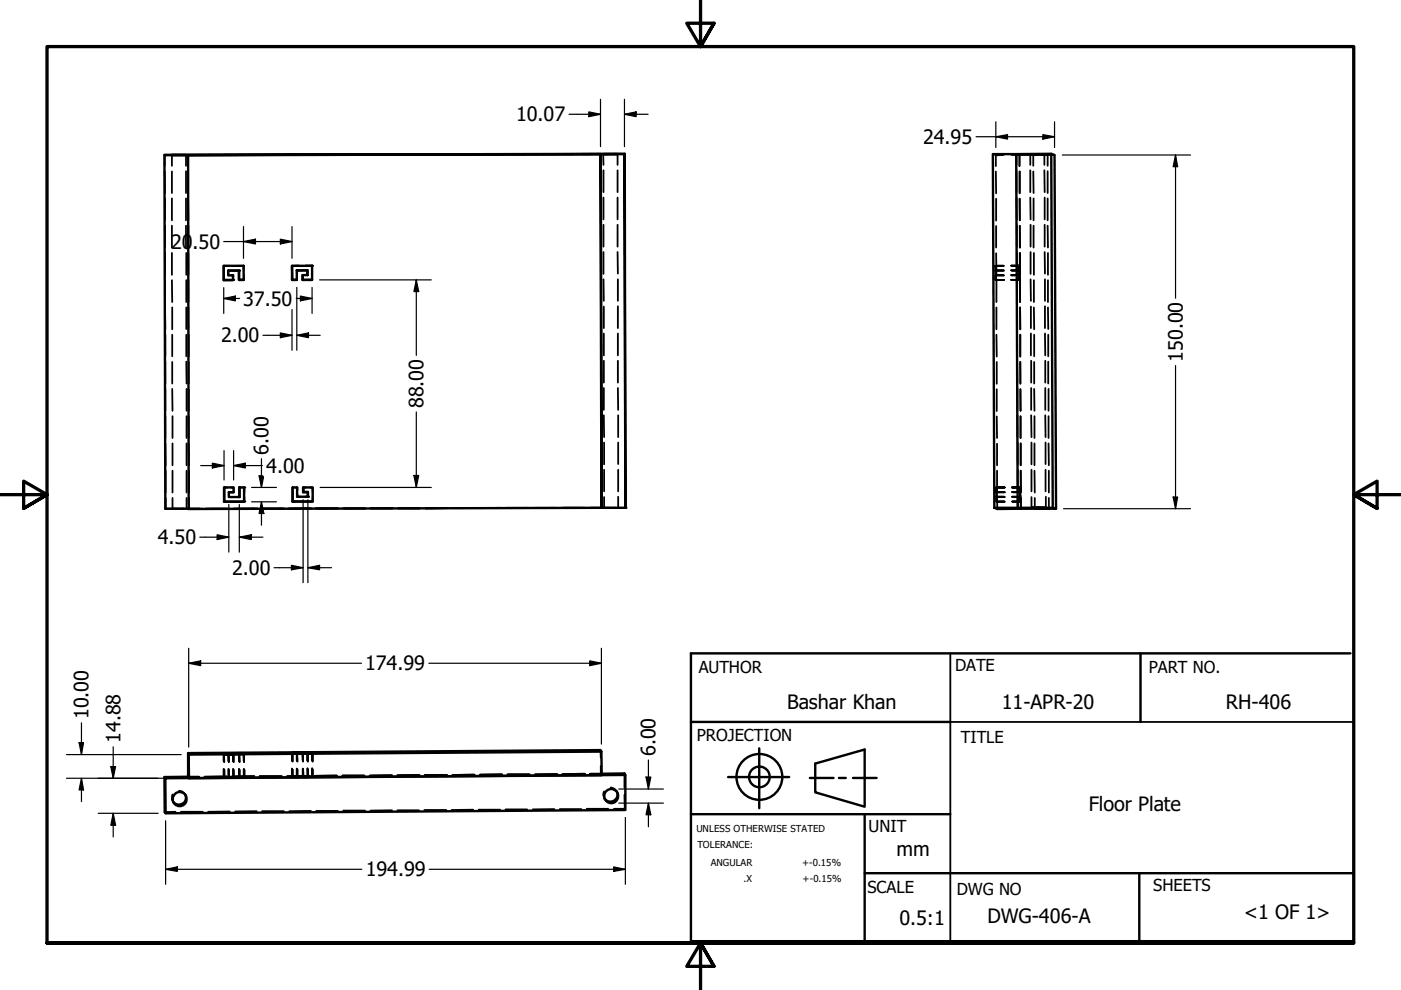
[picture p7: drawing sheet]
<svg xmlns="http://www.w3.org/2000/svg" width="297mm" height="210mm" viewBox="0 0 297 210" stroke-linecap="round" stroke-linejoin="round" font-family="sans-serif">
<!-- layer: Hidden (ANSI) -->
<g fill="none" stroke="#000" stroke-width=".38">
<path d="M34.9 32.9v2.3M34.9 36.3l.1 4.6M36.4 32.9v2.3M36.4 36.4v4.5M39.4 32.9v2.3M39.4 36.3v4.6M39.9 32.9v2.3M39.9 36.4v4.5M127.9 32.7l.1 2.3M128 36.1v4.6M130.9 32.7v2.3M130.9 36.1v4.6"/>
<path d="M210.5 32.7h.2M210.9 32.8l.2 .1M211.1 32.9v2.3M211.1 36.4l.1 4.6M212.8 32.9h-1.7M214.4 32.9h4.7M215.5 32.7h.2h-.2v2.3M215.5 36.2v4.5M215.9 32.8l.3 .1M216 32.8l.2 .1M216.2 32.9v2.3M216.2 36.4v4.5"/>
<path d="M216.2 36.4v4.6M218.4 32.7v2.3M218.4 36.1v4.6M219.1 32.9v2.3M219.1 36.4v4.5M219.3 32.7h-.9h3h-.9M220 32.9h-.9h3h-.9M220.7 32.9h2.9M221.4 36.1l.1 4.6M221.4 32.7v2.3M222.1 32.9v2.3M222.1 36.3v4.6"/>
<path d="M35 42.1v4.6M35 47.9v4.6M35 53.6v4.7M35 59.4v4.6M36.4 42.1v4.6M36.4 47.9v4.6M36.4 53.6v4.7M36.4 59.4l.1 4.6M39.4 42.1v4.6M39.4 47.9v4.6M39.5 53.6v4.7M39.5 59.4v4.6"/>
<path d="M39.9 42.1v4.6M39.9 47.9v4.6M39.9 53.6v4.7M39.9 59.4v4.6M47.4 56.4h1.4M48.5 58v.3h.3M48.5 58.3l-.1 .1M48.5 57.4v.3M49.1 58.3h.4v.4M49.4 59.3v.1M49.5 59v.3M49.5 58.3l-.1 .1"/>
<path d="M50.3 56.4h1.4v1M51.6 56.4h.1M51.7 58.3v1M62.9 58.6v.7M62.9 57.3v.7M63.4 56.3l-1.5 .1M64.1 58.3h.4M64.8 56.3h1.4v1M64.8 58.3h.4M66.2 58.3v1M128 41.9v4.6M128 47.7v4.6"/>
<path d="M128 53.4v4.7M128 59.2v4.6M130.9 41.9v4.6M130.9 47.7v4.6M130.9 53.4l.1 4.6M131 59.2v4.6M211 56.4l.1 2.9h1.8l-1.7 .1v-1.3M211 56.4l.1 .9h1.6l-1.6 .1M211 56.4h1.9M211.1 58.3h1.6M211.1 58.4h.1M211.1 58.4v.9"/>
<path d="M211.1 58.4l.1 .3M211.1 58.4h1.8M211.2 57.4h1.7M211.2 57.7l-.1-1.3v1.6M211.2 42.1v4.7M211.2 47.9v4.6M211.2 53.7l.1 4.6M211.3 59.4v4.6M214.4 56.3h1.6v1.3M214.4 58.3h1.7M214.4 59.3h1.8M214.4 56.4h1.8"/>
<path d="M214.4 57.3h1.7M214.5 57.4h1.7M215.5 41.9l.1 4.6M215.6 59.2v4.7M215.6 47.7v4.6M215.6 53.4v4.7M216 58v1.3M216.1 56.3v1M216.1 58.3v1zM216.1 57.3v.7M216.1 59v.3M216.2 57.4v1.9v-1l-1.7 .1"/>
<path d="M216.2 56.4v1zM216.2 58.4v.9v-.3M216.2 57.4v.3M216.2 42.1v4.6v-4.6M216.2 47.9v4.6M216.2 53.6v4.7M216.2 59.4l.1 4.6v-4.6M216.2 47.9l.1 4.6M216.3 53.6v4.7M218.4 41.9l.1 4.6M218.5 47.7v4.6M218.5 53.4v4.7"/>
<path d="M218.5 59.2l.1 4.6M219.1 42.1v4.6M219.1 47.9v4.6M219.2 53.6v4.7M219.2 59.4v4.6M221.5 41.9v4.6M221.5 47.7v4.6M221.5 53.4l.1 4.6M221.6 59.2v4.6M222.1 42.1v4.6M222.1 47.9l.1 4.6M222.2 53.6v4.7"/>
<path d="M222.2 59.4v4.6M35 65.2l.1 4.6M35.1 71v4.5M35.1 76.7v4.6M36.5 65.2v4.6M36.5 71v4.5M36.5 76.7v4.6M39.5 65.2v4.6M39.5 71v4.5M39.5 76.7l.1 4.6M39.9 65.2v4.6M40 71v4.6"/>
<path d="M40 76.7v4.6M128 65v4.6M128 70.7v4.6M128 76.5v4.6M131 64.9v4.7M131 70.7v4.6M131 76.5v4.6M211.3 65.2v4.6M211.3 71v4.6M211.3 76.7v4.7M215.6 76.6l.1 4.5M215.6 65v4.6"/>
<path d="M215.6 70.8v4.5M216.3 69.8v-4.6v4.6M216.3 71v4.6M216.3 76.7v4.6M216.3 76.7v4.7M218.6 65v4.6M218.6 70.7v4.6M218.6 76.5v4.6M219.2 65.2l.1 4.6M219.3 71v4.5M219.3 76.7v4.6M221.6 64.9v4.7"/>
<path d="M221.6 70.7v4.6M221.6 76.5v4.6M222.2 65.2v4.6M222.2 71v4.5M222.2 76.7v4.6M35.1 82.5v4.6M35.1 88.2v4.7M35.1 94v4.7M35.1 99.8v4.6M36.5 82.5l.1 4.6M36.6 88.2v4.7M36.6 94v4.7"/>
<path d="M36.6 99.8v4.6M39.6 82.5v4.6M39.6 88.2v4.7M39.6 94v4.7M39.6 99.8v4.6M40 82.5v4.6M40 88.2v4.7M40 94l.1 4.7M40.1 99.8v4.6M128 82.3v4.6M128 88l.1 4.7M128.1 93.8v4.7"/>
<path d="M128.1 99.6v4.6M131 82.3l.1 4.6M131.1 88v4.7M131.1 93.8v4.6M131.1 99.6v4.6M211.3 82.5v4.7M211.3 88.3l.1 4.6M211.4 94.1v4.6M211.4 99.8v4.6M215.7 82.3v4.6M215.7 88v4.7M215.8 93.8v4.7"/>
<path d="M215.8 99.6v4.6M216.3 87.1v-4.6l.1 4.6M216.3 88.2v4.7M216.4 88.3v4.6M216.4 94v4.7M218.6 82.3v4.6M218.6 88l.1 4.7M218.7 93.8v4.7M218.7 99.6v4.6M219.3 82.5v4.6M219.3 88.2v4.7M219.3 94v4.7"/>
<path d="M219.3 99.8l.1 4.6M221.6 82.3v4.6M221.6 88l.1 4.7M221.7 93.8v4.6M221.7 99.6v4.6M222.3 82.5v4.6M222.3 88.2v4.7M222.3 94l.1 4.7M222.4 99.8v4.6M35.1 105.6v2.3h2.3M36.6 107.9h2.4zM36.6 105.6v2.3"/>
<path d="M38.5 107.9h4.6M39.6 105.6v2.3M40.1 105.6v2.3h2.3M43.5 107.9h5.4M47.6 103.3h.6M48.5 105.4h.1M48.6 105v.4h.7M48.6 104.4v.3M48.9 103.3h.6v.4M49.3 107.9h4.7M49.5 104v.4M50 105.4h.8"/>
<path d="M50.7 103.3h.4M51.4 103.3h.4v1.1M51.8 106.3v.1M51.8 105.4v.9M54.6 107.8l-4.6 .1M55.2 107.9h4.7M55.8 107.8h4.5M61.5 107.8h4.6M62 103.3h.4M62.7 103.3h.4v.7M63 103.3h.1M63 105.3h.1"/>
<path d="M63.1 104.7v.6M63.1 105.3h.7M64.3 103.3h.7M64.6 105.3h.7M65.7 103.3h.6v1M65.7 107.8l-4.7 .1M66.3 105.3v1M66.9 107.8h4.9M72.7 107.8h4.8M78.5 107.8h4.7M78.7 107.7h4.6M84.4 107.8h4.6"/>
<path d="M84.5 107.7h4.5M90.2 107.7h4.5M94.9 107.7l-4.7 .1M95.9 107.7h4.8M101.9 107.7h4.7M106.2 107.7h-4.5M107.4 107.7h4.6M107.7 107.7h4.7M113.1 107.7h4.6M113.5 107.7h4.7M118.9 107.7h5.2M124.6 107.7h4.6"/>
<path d="M128.1 107.7h2.4zM128.1 105.4v2.3M130.3 107.7h2.3M131.1 105.3v2.4M211.2 105.3l.1 1M211.3 105.3h1.6M211.3 103.3v3M211.3 106.3h1.6M211.3 105.4h1.7M211.4 104.4l-.1-1.1v3.1l1.7-.1M211.4 105.4v1h1.6M211.4 105.6l.1 2.3"/>
<path d="M212.9 104.3l-1.6 .1h1.7M213 103.3h-1.8v1.1M214.6 104.3h1.6v.4M214.6 105.3h1.7M214.6 103.3h1.7M214.6 106.3h1.7M214.7 105.4h1.6M214.7 104.4h1.6M215.8 105.4v2.3M216.2 103.3v1v-1v.4M216.2 105.3v1M216.2 105l.1 .3"/>
<path d="M216.3 103.3v1M216.3 105.3v1M216.3 104.7v.6M216.3 105.4v.9M216.3 104.4v-1.1v2.1v-.4M216.3 103.7v-.4v1.1M216.3 106.3l-1.6 .1M216.4 104.4v-4.6l.1 4.6M216.4 105.6v2.3M216.5 105.6v2.3M218.7 105.4v2.3M219.4 105.6v2.3"/>
<path d="M221.7 105.3v2.4M222.4 105.6v2.3M47.4 159.7v1.7M48.4 159.7l.1 1.7M48.5 159.9v1.7M49.4 159.7v1.7M49.5 159.9v1.7M50.7 159.7v1.7M50.7 159.9l.1 1.7M51.6 159.7l.1 1.7v-1.7M51.8 159.9v1.7M61.9 159.6v1.7"/>
<path d="M62 159.8v1.7M62.9 159.6v1.7M63 159.8l.1 1.7M64.1 159.6l.1 1.7M64.3 159.8v1.7M65.2 159.6v1.7M65.3 159.8v1.7M66.2 159.6v1.7M66.3 159.8v1.7M127.3 159l.1 1.7M36.6 168.4a1.8 1.8 0 0 0 .1 1.6l-.1-.1M36.8 170.1v.1"/>
<path d="M37.2 172.1l-2.3 .1M38 167.7a1.41 1.41 0 0 1 1.3 .8M38.4 172.1h4.6M39.2 168.4v.1M39.3 168.6l.1 .1M39.9 164.7h2.3M47.4 163v1.8M47.5 161.6v-1.7l.1 1.7M47.6 164.9h.6M47.6 163.2v1.7h1.4M48.1 164.6l-4.7 .1M48.5 163v1.8"/>
<path d="M48.5 163.2l.1 1.7M48.7 172.1h-4.6M48.8 164.7l-1.4 .1h.7M49.1 164.7l.4 .1h-1l.7-.1M49.2 164.9h.3h-.9h.7M49.4 163l.1 1.7M49.5 163v1.8M49.5 163.2v1.7M50 164.7h.7M50 164.9h1.1M50.3 164.7h1.4h-.3M50.4 164.9h1.4h-.4"/>
<path d="M50.7 164.7h.4M50.7 163v1.7M50.8 163.2v1.7M51.7 163v1.7M51.8 163.2v1.7M53.9 164.6h-4.7M54.4 172l-4.6 .1M55.1 164.6h4.7M55.6 172h4.6M62 163.2v1.6M62.3 164.6h-.3l-.1-1.6v1.6h1.5M62.4 164.8h-.4h1.5"/>
<path d="M62.6 164.6h1.1M62.7 164.8h.4M62.9 163v1.6M63.1 163.1v1.7M63.1 164.8h.7M64.2 163v1.6M64.3 163.1v1.7M64.5 164.6h.7h-1h.3M65 164.8h-.7h.3M65.2 162.9v1.7v-1.7M65.3 164.8h-.3M65.3 163.1v1.7h-.7"/>
<path d="M65.6 164.5l-4.7 .1M65.7 164.8h.6h-1.4M65.9 171.9l-4.6 .1M66.2 162.9v1.7h-.7M66.2 164.6h-1.4M66.3 163.1v1.7M67.1 171.9h4.5M71.4 164.4l-4.7 .1M72.6 164.4h4.7M72.8 171.9h4.6M83.1 164.4h-4.7M83.1 171.8l-4.6 .1"/>
<path d="M84.3 171.8h4.5M89 164.3l-4.8 .1M90 171.7h4.6M90 164.3h4.8M100.3 171.7h-4.5M100.6 164.2l-4.7 .1M101.5 171.7h4.5M106.5 164.2h-4.8M107.2 171.6h4.6M107.6 164.2h4.7M117.5 171.5l-4.5 .1M118.2 164.1l-4.8 .1"/>
<path d="M118.7 171.5h4.6M124.1 164.1h-4.9M124.4 171.5h4.6M125.2 164.1h2.4M127.4 162.4v1.7h-2.4M127.4 164.1v.1M127.5 164.2l.1 .2M128.1 167.8a1.38 1.38 0 0 0 .1 1.6M128.1 169.3h.1M128.3 169.5h.1M129.5 167a1.69 1.69 0 0 1 1.3 .9M130.2 171.5h2.3"/>
<path d="M130.7 167.7v.1M130.8 167.9l.1 .1M132.4 168.5l.1 3M132.4 164v3M132.5 171.5h.1M132.5 171.7h.1"/>
</g>
<g fill="#000">
<circle cx="215.5" cy="32.7" r=".19"/>
<circle cx="47.4" cy="56.4" r=".19"/>
<circle cx="49.4" cy="59.3" r=".19"/>
<circle cx="49.5" cy="59.3" r=".19"/>
<circle cx="51.7" cy="59.3" r=".19"/>
<circle cx="61.9" cy="56.4" r=".19"/>
<circle cx="62.9" cy="59.3" r=".19"/>
<circle cx="66.2" cy="59.3" r=".19"/>
<circle cx="66.2" cy="56.3" r=".19"/>
<circle cx="66.2" cy="56.4" r=".19"/>
<circle cx="211.1" cy="58.3" r=".19"/>
<circle cx="211.1" cy="57.4" r=".19"/>
<circle cx="211.1" cy="59.3" r=".19"/>
<circle cx="211.1" cy="57.3" r=".19"/>
<circle cx="211.2" cy="59.4" r=".19"/>
<circle cx="216" cy="56.3" r=".19"/>
<circle cx="35.1" cy="107.9" r=".19"/>
<circle cx="40" cy="107.9" r=".19"/>
<circle cx="47.5" cy="103.3" r=".19"/>
<circle cx="47.6" cy="103.3" r=".19"/>
<circle cx="49.5" cy="103.3" r=".19"/>
<circle cx="49.5" cy="104.4" r=".19"/>
<circle cx="51.8" cy="106.3" r=".19"/>
<circle cx="51.8" cy="103.3" r=".19"/>
<circle cx="62" cy="103.3" r=".19"/>
<circle cx="66.3" cy="103.3" r=".19"/>
<circle cx="66.3" cy="106.3" r=".19"/>
<circle cx="211.2" cy="103.3" r=".19"/>
<circle cx="211.3" cy="104.4" r=".19"/>
<circle cx="211.3" cy="106.3" r=".19"/>
<circle cx="211.3" cy="103.3" r=".19"/>
<circle cx="211.3" cy="105.3" r=".19"/>
<circle cx="211.3" cy="106.4" r=".19"/>
<circle cx="211.3" cy="105.4" r=".19"/>
<circle cx="211.4" cy="106.4" r=".19"/>
<circle cx="47.6" cy="164.9" r=".19"/>
<circle cx="66.2" cy="164.6" r=".19"/>
</g>
<!-- layer: Visible (ANSI) -->
<g fill="none" stroke="#000" stroke-width=".51">
<path d="M34.9 32.9l97.6-.3zM34.9 32.9l.2 75h4.9M36.4 32.9h3zM127.3 32.7l-87.4 .2M127.4 32.7l-87.5 .2 .1 75 87.6-.2-.3-75 .2 75M127.9 32.7h3zM132.5 32.6l.1 75.1-.2-75M215.5 32.7h-5l.3 75M222.9 32.6l.3 75.1M47.4 56.4h4.2l.1 2.9h-1v-1.9h-2.3v1h1v1h-2zM47.4 56.4v2.9h2M47.4 59.3v.1"/>
<path d="M48.4 57.4h2.3v1.9h1M61.9 56.4h4.3v2.9h-2.1v-1h1.1v-1l-2.3 .1v1.9h-1zM61.9 56.4l.1 2.9h.9M61.9 59.3h.1M62.9 57.4l2.3-.1v1M64.1 59.3h.1M64.2 58.3v1h2M65.2 57.3h.1M47.5 103.3h2v1.1h-1v1h2.2v-2.1h1.1v3.1h-4.3zM47.6 103.3l-.1 3.1M47.6 106.3h4.2M48.5 104.4h1"/>
<path d="M50.8 103.3l-.1 2.1M62 103.3h1v2h2.3v-.9h-1v-1.1h2v3h-4.3zM62 103.3v3h4.3M64.3 103.3v1h1v1M64.3 104.3v.1M65.3 104.3v.1M127.6 107.7h5M210.8 107.7h5l.6 .2h-4.9zM215.8 107.7h7.4l.7 .2h-7.4zM215.8 107.7l-.3-75 7.4-.1 .7 .3 .3 75M218.8 107.7h2.9zM219.4 107.9h3z"/>
<path d="M39.9 159.7l.1 .3 .1 5-.2-.3zM40 160l87.5-.6 .1 5-87.5 .6M47.4 159.7h4.3zM47.5 159.9h4.3zM49.5 159.9h.1M50.7 159.9h.1M51.6 159.7h.1M61.9 159.6h4.3zM62 159.8h4.3zM127.5 159.4l-.2-.4-87.4 .7M34.9 164.8v7.4l.2 .2M35.1 165l97.5-.7v7.4l-97.5 .7z"/>
<path d="M39.3 168.5a1.52 1.52 0 0 1-.6 1.9 1.52 1.52 0 0 1-2-.4M39.9 164.7l-5 .1 .2 .2M127.6 164.1l4.8-.1 .2 .3M130.8 167.9a1.52 1.52 0 0 1-.6 1.9 1.52 1.52 0 0 1-2-.4"/>
<circle cx="38.1" cy="169.4" r="1.51"/>
<circle cx="129.6" cy="168.8" r="1.5"/>
</g>
<g fill="#000">
<circle cx="50.7" cy="57.4" r=".25"/>
<circle cx="50.7" cy="59.3" r=".25"/>
<circle cx="62" cy="106.3" r=".25"/>
<circle cx="65.3" cy="105.3" r=".25"/>
<circle cx="132.6" cy="107.7" r=".25"/>
<circle cx="48.4" cy="159.7" r=".25"/>
<circle cx="48.5" cy="159.9" r=".25"/>
<circle cx="49.4" cy="159.7" r=".25"/>
<circle cx="51.8" cy="159.9" r=".25"/>
<circle cx="62" cy="159.8" r=".25"/>
<circle cx="62.9" cy="159.6" r=".25"/>
<circle cx="63" cy="159.8" r=".25"/>
<circle cx="65.2" cy="159.6" r=".25"/>
<circle cx="65.3" cy="159.8" r=".25"/>
<circle cx="66.2" cy="159.6" r=".25"/>
<circle cx="66.3" cy="159.8" r=".25"/>
</g>
<!-- layer: Border (ANSI) -->
<path d="M148.5 -.1v10l-2.9-5h5.8l-2.9 5 2.9-5M0 104.9h10l-5-2.9v5.8l5-2.9-5 2.9M297 104.9h-10l5-2.9v5.8l-5-2.9 5 2.9M10 199.9v-190h277v190h-277h277M151.4 204.9l-2.9-5 2.9 5h-5.8l2.9-5v10" fill="none" stroke="#000" stroke-width=".7"/>
<!-- layer: Title (ANSI) -->
<g fill="none" stroke="#000" stroke-width=".51">
<path d="M241.8 138.5v14.6M286.3 138.5h-139.8v61.1h140.5M146.5 153.1h55M161 158.7v12.7M146.5 172.6h55M154.4 164.8h12.9M171.7 164.9h5M172.8 161.9l10.5-3v12.1l-10.5-3zM177.9 164.9h1.4M180.8 164.9h5.1M183.3 172.6v27.3M183.3 185.1h103.5"/>
<path d="M241.6 185.1v14.8"/>
<circle cx="161" cy="164.7" r="4.9"/>
<circle cx="161" cy="164.7" r="2.19"/>
</g>
<path d="M201.5 138.5v61.1M201.5 153.1h85.3M139.3 199.9h147.5" fill="none" stroke="#000" stroke-width=".38"/>
<!-- layer: Dimension (ANSI) -->
<g fill="none" stroke="#000" stroke-width=".25">
<path d="M120.6 24.2h6.7M124.8 23.7l2.5 .5-2.5 .5zM127.3 21.1v10M132.4 24.2l2.5-.5v1zM132.4 24.2h5M132.4 21.1v10M206.9 29h16.7M211.1 29l2.5-.5v1zM211.1 25.8v5.5M221.1 28.5l2.5 .5-2.5 .5zM223.6 25.8v5.5M225.2 32.9h27.2"/>
<path d="M249.2 32.9l.5 2.4h-1zM249.2 32.9v30.3M47.4 51.2h14.5M51.6 51.2l2.6-.5v1zM51.6 48v6.8M59.4 50.7l2.5 .5-2.5 .5zM61.9 48v6.8M67.8 59.3h23.6M88.3 59.3l.5 2.5h-1zM88.3 59.3v16M47.4 63.3l2.5-.5v1zM47.4 63.3h3.4"/>
<path d="M47.4 61v5.5M55.8 71.1h6.1M59.4 70.6l2.5 .5-2.5 .5zM61.9 65.6v8.7M62.8 63.3h3.4M62.9 71.1l2.5-.5v1zM62.9 71.1h5M62.9 60.9v13.4M63.7 62.8l2.5 .5-2.5 .5zM66.2 60.9v5.6M249.2 77.5v30.4M42.5 98.7h5"/>
<path d="M45 98.2l2.5 .5-2.5 .5zM47.5 95.5v6.3M49.5 98.7l2.5-.5v1zM49.5 98.7h6.1M49.5 95.5v6.3M55.4 97.3v6M88.3 87.3v16M42.4 113.9h6.1M46 113.4l2.5 .5-2.5 .5zM48.5 107v10.1M50.7 113.9l2.6-.5v1zM50.7 113.9h5.1"/>
<path d="M50.7 107v10.1M53.3 103.3h5.3M53.3 106.4h5.3M55.4 106.4l.5 2.5h-1zM55.4 106.4v5M55.6 100.9h-.7l.5 2.4M55.9 101.1l-.5 2.2M61.8 119.9l2.5 .5-2.5 .4zM64.3 106v17.5M65.3 106v17.5M67.9 103.3h23.5M87.8 100.8h1l-.5 2.5z"/>
<path d="M225.5 107.9h26.9M248.7 105.4h1l-.5 2.5zM40 137.4v21M58.1 120.4h6.2M65.3 120.4l2.5-.5v.9zM65.3 120.4h5M127.5 137.4v20.4M14.1 160h24.3M16.8 157.5h.9l-.4 2.5zM17.3 153.3v6.7M24 158.3v6.7M40 140.6l2.5-.5v1z"/>
<path d="M40 140.6h36.6M90.9 140.6h36.6M125 140.1l2.5 .5-2.5 .5zM14.1 165h24.4M17.3 165l.4 2.5h-.9zM17.3 165v5M20.8 172.4h12.7M23.5 162.5h1l-.5 2.5zM24 172.4l.5 2.6h-1zM24 172.4v5.1M35.1 174v13.5M131.2 167.3h9.5"/>
<path d="M131.2 170.3h9.5M132.6 173.3v14.2M137 164.8h1l-.5 2.5zM137.5 170.3l.5 2.5h-1zM137.5 161.1v6.2M137.5 170.3v5M35.1 184.3l2.5-.5v1zM35.1 184.3h41.6M91 184.3h41.6M130.1 183.8l2.5 .5-2.5 .5z"/>
</g>
<g fill="#000">
<path d="M124.8 23.7l2.5 .5-2.5 .5z" fill-rule="evenodd"/>
<path d="M132.4 24.2l2.5-.5v1z" fill-rule="evenodd"/>
<path d="M211.1 29l2.5-.5v1z" fill-rule="evenodd"/>
<path d="M221.1 28.5l2.5 .5-2.5 .5z" fill-rule="evenodd"/>
<path d="M249.2 32.9l.5 2.4h-1z" fill-rule="evenodd"/>
<path d="M51.6 51.2l2.6-.5v1z" fill-rule="evenodd"/>
<path d="M59.4 50.7l2.5 .5-2.5 .5z" fill-rule="evenodd"/>
<path d="M47.4 63.3l2.5-.5v1z" fill-rule="evenodd"/>
<path d="M59.4 70.6l2.5 .5-2.5 .5z" fill-rule="evenodd"/>
<path d="M63.7 62.8l2.5 .5-2.5 .5z" fill-rule="evenodd"/>
<path d="M62.9 71.1l2.5-.5v1z" fill-rule="evenodd"/>
<path d="M88.3 59.3l.5 2.5h-1z" fill-rule="evenodd"/>
<path d="M45 98.2l2.5 .5-2.5 .5z" fill-rule="evenodd"/>
<path d="M49.5 98.7l2.5-.5v1z" fill-rule="evenodd"/>
<path d="M46 113.4l2.5 .5-2.5 .5z" fill-rule="evenodd"/>
<path d="M50.7 113.9l2.6-.5v1z" fill-rule="evenodd"/>
<path d="M54.9 100.9h1l-.5 2.4z" fill-rule="evenodd"/>
<path d="M55.4 106.4l.5 2.5h-1z" fill-rule="evenodd"/>
<path d="M65.3 120.4l2.5-.5v.9z" fill-rule="evenodd"/>
<path d="M87.8 100.8h1l-.5 2.5z" fill-rule="evenodd"/>
<path d="M248.7 105.4h1l-.5 2.5z" fill-rule="evenodd"/>
<path d="M61.8 119.9l2.5 .5-2.5 .4z" fill-rule="evenodd"/>
<path d="M16.8 157.5h.9l-.4 2.5z" fill-rule="evenodd"/>
<path d="M40 140.6l2.5-.5v1z" fill-rule="evenodd"/>
<path d="M125 140.1l2.5 .5-2.5 .5z" fill-rule="evenodd"/>
<path d="M17.3 165l.4 2.5h-.9z" fill-rule="evenodd"/>
<path d="M23.5 162.5h1l-.5 2.5z" fill-rule="evenodd"/>
<path d="M24 172.4l.5 2.6h-1z" fill-rule="evenodd"/>
<path d="M137 164.8h1l-.5 2.5z" fill-rule="evenodd"/>
<path d="M137.5 170.3l.5 2.5h-1z" fill-rule="evenodd"/>
<path d="M35.1 184.3l2.5-.5v1z" fill-rule="evenodd"/>
<path d="M130.1 183.8l2.5 .5-2.5 .5z" fill-rule="evenodd"/>
</g>
<g font-size="4.2">
<text x="109.4" y="25.8">10.07</text>
<text x="195.7" y="30.5">24.95</text>
<text x="36.3" y="52.7">20.50</text>
<text x="51.6" y="64.8">37.50</text>
<text x="46.9" y="72.6">2.00</text>
<text x="250.8" y="76.7" transform="rotate(-90 250.8 76.7)">150.00</text>
<text x="89.8" y="86.5" transform="rotate(-90 89.8 86.5)">88.00</text>
<text x="56.5" y="100.2">4.00</text>
<text x="57" y="96.4" transform="rotate(-90 57 96.4)">6.00</text>
<text x="33.5" y="115.4">4.50</text>
<text x="49.2" y="121.9">2.00</text>
<text x="77.4" y="142.1">174.99</text>
<text x="18.8" y="152.5" transform="rotate(-90 18.8 152.5)">10.00</text>
<text x="166.9" y="150.3">Bashar Khan</text>
<text x="212.4" y="150.3">11-APR-20</text>
<text x="259.9" y="150.4">RH-406</text>
<text x="25.5" y="157.5" transform="rotate(-90 25.5 157.5)">14.88</text>
<text x="139" y="160.3" transform="rotate(-90 139 160.3)">6.00</text>
<text x="230.8" y="171.9">Floor Plate</text>
<text x="77.5" y="185.8">194.99</text>
<text x="190.1" y="181.5">mm</text>
<text x="190.7" y="196.2">0.5:1</text>
<text x="209.4" y="195.7">DWG-406-A</text>
<text x="263.7" y="194.9">&lt;1 OF 1&gt;</text>
</g>
<g font-size="3.5">
<text x="148.1" y="142.8">AUTHOR</text>
<text x="202.5" y="142.2">DATE</text>
<text x="243.6" y="142.8">PART NO.</text>
<text x="147.8" y="157.2">PROJECTION</text>
<text x="203.7" y="157.5">TITLE</text>
<text x="184.1" y="176.4">UNIT</text>
<text x="184" y="189.3">SCALE</text>
<text x="202.9" y="189.7">DWG NO</text>
<text x="244.5" y="188.9">SHEETS</text>
</g>
<g font-size="2">
<text x="147.6" y="176.4">UNLESS OTHERWISE STATED</text>
<text x="147.9" y="179.9">TOLERANCE:</text>
<text x="150.7" y="183.6">ANGULAR</text>
<text x="170.1" y="183.7">+-0.15%</text>
<text x="157.6" y="187">.X</text>
<text x="170.2" y="187">+-0.15%</text>
</g>
</svg>
